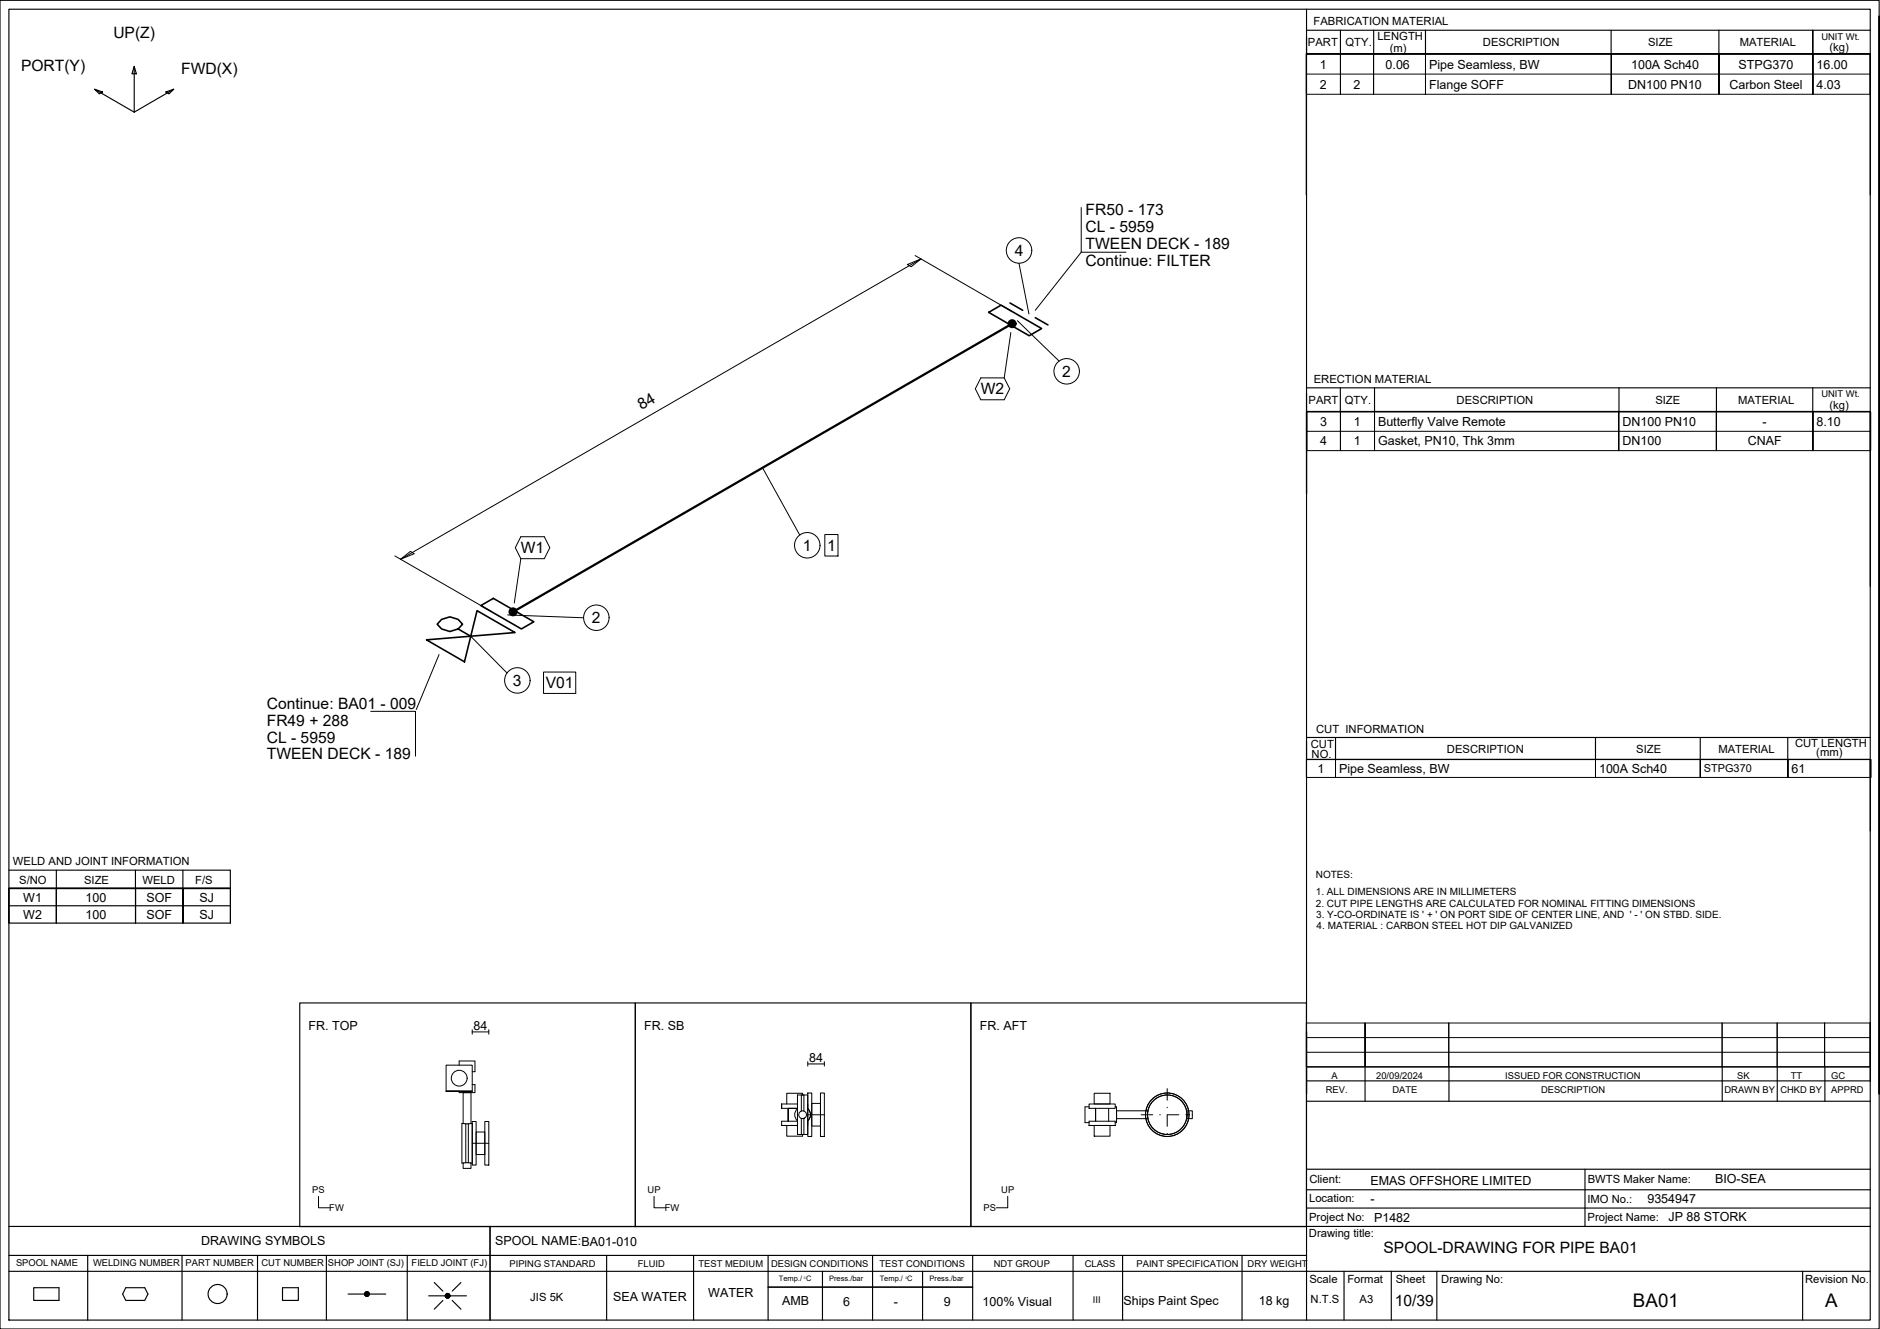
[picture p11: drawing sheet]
<svg xmlns="http://www.w3.org/2000/svg" width="420mm" height="297mm" viewBox="0 0 420 297" stroke-linecap="round" stroke-linejoin="round" font-family="sans-serif">
<g fill="none" stroke="#000" stroke-width=".22">
<path d="M292 12.1h126v9h-126zM292 16.6h126M292 12.1v9M299.6 12.1v9v-9M307 12.1v9v-9M318.6 12.1v9v-9M360.1 12.1v9v-9M384.2 12.1v9v-9M405.2 12.1v9v-9M418 12.1v9M202.8 59.1l3-1.2-2.2 1.7zM204.5 57.1l21.5 12.4"/>
<path d="M205.8 57.9l-116.3 67.1M227.7 58.9l2.3 11.3M241.6 46.4v10h10.1M241.6 56.4l-10.2 12.9M225.9 74.3l-1.5 10.2M227.4 71.7l9.3 9M219.2 84.5h5.2l1.3 2.4-1.3 2.5h-5.2l-1.2-2.5zM292 92.1h126.1v8.6h-126.1zM292 96.4h126.1M292.1 92.1v8.6M299.6 92.1v8.6v-8.6M307.2 92.1v8.6v-8.6"/>
<path d="M361.8 92.1v8.6v-8.6M383.6 92.1v8.6v-8.6M405.2 92.1v8.6v-8.6M418 92.1v8.6M116.4 120h5.2l1.3 2.4-1.3 2.5h-5.2l-1.2-2.5zM170.4 104.5l8.3 15.1M184.3 119.5h3v4.8h-3zM88.2 124.3l21.5 12.3M89.5 125l2.2-1.8 .9 .5zM113.5 137.4l16.9 .7M116.4 124.9l-1.5 9.9M82.8 159h10.1v10"/>
<path d="M98.1 146.3l-5.1 12.3M105.2 142.2l8.1 8.2M121.5 150.2h7.2v4.8h-7.2zM292 169.8v4h126.2v-4h-126.2v4M298.5 169.8v4v-4M356.6 169.8v4v-4M380 169.8v4v-4M399.6 169.8v4v-4M418 169.8v4M102.6 238.1v-1h3.6v2.4h-.7M105.5 230.2v.9M105.5 230.6h3.7"/>
<path d="M109.2 230.2v.9M180.5 237.3v1M180.5 237.8h3.7M184.2 237.3v1M292 228.6h126v9.8h-126zM292 228.6v9.8M292 235.2h126M292 231.9h126M305.1 228.6v9.8v-9.8M323.8 228.6v9.8M384.9 228.6v9.8M397.2 228.6v9.8"/>
<path d="M407.8 228.6v9.8v-9.8M418 228.6v9.8M99.7 243.9v-5.8h5.8v5.8M99.7 243.9h5.8h-5.8M103.5 244.2h1.8v6.9h-1.8zM103.5 260h1.8v1.1h-1.8zM103.5 251.1h-.3v8.9h.3M104.1 251.2v8.7M104.7 251.2v8.7M105.3 251.1h.2v8.9h-.2M105.5 255.5h3.7M105.5 250.7h.9v9.7h-.9z"/>
<path d="M105.5 242.4h.7v1.8h-3.6v-.3h-2.9M106.4 253h2v5h-2zM108.4 250.7h.8v9.7h-.8zM174.7 247.7v-1v1M174.7 246.7h3.5M174.7 247.7h3.5M175.8 251.6v2.3h3.6v-.3M176.1 250.6v-2.9v2.9M178.2 247.8a1.77 1.77 0 0 0 0 2.7M178.2 244.7h2.3v8.9h-2.3zM178.2 250.6h-3.5v1h3.5M179.1 250v3.6h.6v-3.6"/>
<path d="M179.1 248.3v-3.6h.6v3.6M179.4 244.7v-.3h-3.6v2.3M179.8 249.9l-.4 .1a.89 .89 0 0 0 .8-1.2 .89 .89 0 0 0-1.4-.3 .89 .89 0 0 0 .1 1.4l.5 .1M180.5 244.3h.9v9.7h-.9zM180.5 249.2h3.7M180.5 246.7v1M180.5 250.6v1M180.5 247.8a1.77 1.77 0 0 1 0 2.7M181.4 246.6h2v5.1h-2zM183.4 244.3h.8v9.7h-.8zM243.4 246.7h5.8v1h-5.8zM243.4 251.6h5.8h-5.8"/>
<path d="M243.4 247.4h-.9v3.5h.9M243.4 251.6v-1h5.8v1M244.5 251.6h3.6v2.3h-3.6zM244.5 244.4h3.6v2.3h-3.6zM244.9 247.7v2.9M247.8 247.7v2.9M249.2 247.4h.3v3.5h-.3M249.5 248.3h7v1.7h-7zM255 249.2h2.6M259.2 249.2h.1M260.9 243.3v2.6M260.9 247.5v.1"/>
<path d="M260.9 253.3v.1M263.5 249.2h-2.6v2.5M265 249.2h.1M265.2 248.3h1.3v1.7h-1.3zM71.2 267.4v2.5h2.6M146.2 267.4v2.5h2.6M225.2 267.4v2.5h-2.5"/>
<circle cx="227.7" cy="56" r="2.85"/>
<circle cx="238.4" cy="83" r="2.85"/>
<circle cx="133.3" cy="138.1" r="2.85"/>
<circle cx="180.4" cy="121.9" r="2.85"/>
<circle cx="115.6" cy="152.1" r="2.85"/>
<circle cx="102.6" cy="241" r="1.77"/>
<circle cx="260.9" cy="249.1" r="4.9"/>
<circle cx="260.9" cy="249.1" r="4.4"/>
</g>
<g fill="none" stroke="#000" stroke-width=".25">
<path d="M0 .1h420v296.9h-420zM2 2.1h416v292.9h-416zM21.1 19.9l1.8 .7-.7 .4zM21.1 19.9l8.9 5.2M30 14.8l.5 1.7h-1zM30 14.8v10.3M38.8 19.9l-8.8 5.2M292 2.1v292.9M292 6.8h126M299.6 6.8v5.3M307 6.8v5.3M318.6 6.8v5.3"/>
<path d="M360.1 6.8v5.3M384.2 6.8v5.3M405.1 6.8v5.3v-5.3M418 12.1h-126v31.5v-31.5h126v31.5M420 3.6v240.9v-240.9M37.1 20.6l1.7-.7-1 1.1zM292 92v18.3v-18.3h126zM292 86.7h126M299.6 86.7v5.3M307.2 86.7v5.3M361.8 86.7v5.3M383.6 86.7v5.3"/>
<path d="M405.1 86.7v5.2M418 92.1v38.9M292 169.7l126 .1v15.9M292 164.8h126M298.5 164.8v4.9M356.6 164.8v4.9M380 164.8v4.9M399.5 164.8v4.9M2 198.6h49.5v7.7h-49.5zM2 198.6v7.7M2 194.5h49.5v4.1h-49.5M12.6 198.6v7.7v-7.7"/>
<path d="M12.6 194.5v4.1M30.3 194.5v4.1M30.3 198.6v7.7v-7.7M40.9 194.5v4.1M40.9 198.6v7.7v-7.7M51.5 198.6h-49.5h49.5M51.5 198.6v7.7M2 202.4h49.5M67 224.2h75v50h-75zM142 224.2h75v50h-75zM217 224.2h75v50h-75zM292 230.6v13.9v-13.9"/>
<path d="M292 238.4h126M305.1 238.4v7.7M323.8 238.4v7.7M384.9 238.4v7.7M397.2 238.4v7.7M407.8 238.4v7.7M418 228.5v13.1M292 246.1h126M292 241.6h126M2 274.1h416M109.5 274.1v20.9M292 261.3h126"/>
<path d="M292 270h126M292 265.9h126M354.2 261.3v12.8M2 284.1h416M2 280.6h290M7.5 287.8h5.7v2.8h-5.7zM19.6 280.6v14.4M28.1 287.8h4.2l.8 1.4-.8 1.4h-4.2l-.7-1.4zM40.7 280.6v14.4M57.6 280.6v14.4M63.1 287.8h3.6v2.8h-3.6zM72.9 280.6v14.4"/>
<path d="M77.8 289.2h3.7M81.7 288.8l-.1 .2M81.9 288.7l-.4 .4M82 288.7l-.5 .6M82.1 288.7l-.6 .7M82.2 288.8l-.7 .6M82.3 288.8l-.7 .7M82.3 288.8l-.7 .8M82.4 288.9l-.7 .7M82.4 289l-.7 .7M82.5 289l-.7 .7M82.5 289.5l-.3 .2"/>
<path d="M82.5 289.1l-.6 .6M82.5 289.2l-.5 .5M82.5 289.3l-.4 .4M82.5 289.2h3.7M91 280.6v14.4M95.8 289.6h3.7M97 286.6l2 2M99 290.7l-2 1.9M99.9 289.1l-.3 .3M100 289.1l-.5 .5M100.1 289.1l-.6 .6M100.2 289.1l-.7 .7"/>
<path d="M100.2 289.2l-.6 .6M100.3 289.2l-.7 .7M100.4 289.2l-.7 .8M100.4 289.3l-.7 .7M100.5 289.4l-.7 .7M100.5 289.9l-.1 .1M100.5 289.5l-.6 .6M100.5 289.7l-.4 .4M100.6 289.6h3.6M100.6 289.6l-.6 .5M101.1 290.7l1.9 1.9M103 286.6l-1.9 2"/>
<path d="M135.6 280.6v14.4M155 280.6v14.4M171.7 287.7h45.7M171.7 280.6v14.4M183.8 284.1v10.9M195 280.6v14.4M206.2 284.1v10.9M217.4 280.6v14.4M239.8 280.6v14.4M250.9 280.7v14.3M277.6 280.6v14.4M300.4 284.1v10.9"/>
<path d="M310.9 284.1v10.9M321.1 284.1v10.9M402.9 284.1v10.9"/>
<circle cx="48.6" cy="289.2" r="2.13"/>
<circle cx="82" cy="289.2" r=".54"/>
<circle cx="100" cy="289.6" r=".54"/>
</g>
<path d="M221 69.8l2.7-1.6 9.1 5.2-2.8 1.6zM225.7 67.7l2.9 1.6M231.4 71l2.8 1.6M107.5 135.3l2.8-1.6 9 5.3-2.8 1.6zM95.3 143l19.8-1.6-8.5-4.9-2.8 11.4zM102.4 140.6l-1.9 .5-1.8-.5-1-1.1 1-1.1 1.8-.5 1.9 .5 1 1.1-1 1.1 2.8 1.6" fill="none" stroke="#000" stroke-width=".36"/>
<g fill="none" stroke="#000" stroke-width=".51">
<path d="M226.2 72.4l-111.6 64.4"/>
<circle cx="226.2" cy="72.3" r=".75"/>
<circle cx="226.2" cy="72.3" r=".37"/>
<circle cx="114.6" cy="136.8" r=".75"/>
<circle cx="114.6" cy="136.8" r=".37"/>
</g>
<path d="M224.7 52.9v6.1M235.3 79.9v6.1M177.4 118.8v6.1M184.1 119.3v5.2M130.2 135v6.1M112.6 149v6.1M121.3 150v5.2" fill="none" stroke="#fff" stroke-width=".22"/>
<g fill="#fff" stroke="#fff" stroke-width=".22">
<path d="M183.5 118.8l-6.1 6.1h6.1zM177.4 118.8h6.1l-6.1 6.1z"/>
<path d="M224.7 59h6.1v-6.1zM224.7 52.9h6.1l-6.1 6.1z"/>
<path d="M241.4 79.9l-6.1 6.1h6.1zM235.3 79.9h6.1l-6.1 6.1z"/>
<path d="M112.6 155.1h6.1v-6.1zM112.6 149h6.1l-6.1 6.1z"/>
<path d="M136.3 135l-6.1 6.1h6.1zM130.2 135h6.1l-6.1 6.1z"/>
<path d="M187.5 119.3l-3.4 5.2h3.4zM184.1 119.3h3.4l-3.4 5.2z"/>
<path d="M121.3 155.2h7.6v-5.2zM121.3 150h7.6l-7.6 5.2z"/>
</g>
<g font-size="4.2">
<text x="365" y="292.1">BA01</text>
<text x="407.9" y="292.1">A</text>
</g>
<g font-size="3.5">
<text x="25.3" y="8.5">UP(Z)</text>
<text x="4.7" y="15.8">PORT(Y)</text>
<text x="40.5" y="16.6">FWD(X)</text>
<text x="242.6" y="51.9">CL - 5959</text>
<text x="242.6" y="48.1">FR50 - 173</text>
<text x="226.8" y="57.2">4</text>
<text x="242.6" y="55.6">TWEEN DECK - 189</text>
<text x="242.6" y="59.4">Continue: FILTER</text>
<text x="219.2" y="88.2">W2</text>
<text x="237.4" y="84.3">2</text>
<text x="143.4" y="91.6" transform="rotate(-30 143.4 91.6)">84</text>
<text x="116.4" y="123.7">W1</text>
<text x="179.5" y="123.1">1</text>
<text x="184.8" y="123.1">1</text>
<text x="132.3" y="139.3">2</text>
<text x="114.6" y="153.3">3</text>
<text x="122" y="153.8">V01</text>
<text x="59.6" y="158.5">Continue: BA01 - 009</text>
<text x="59.6" y="162.2">FR49 + 288</text>
<text x="59.6" y="166">CL - 5959</text>
<text x="59.6" y="169.7">TWEEN DECK - 189</text>
<text x="309.2" y="280.1">SPOOL-DRAWING FOR PIPE BA01</text>
<text x="311.7" y="291.8">10/39</text>
</g>
<g font-size="2.8">
<text x="295" y="15.3">1</text>
<text x="309.7" y="15.3">0.06</text>
<text x="319.4" y="15.3">Pipe Seamless, BW</text>
<text x="364.5" y="15.3">100A Sch40</text>
<text x="388.6" y="15.3">STPG370</text>
<text x="406" y="15.3">16.00</text>
<text x="295" y="19.8">2</text>
<text x="302.5" y="19.8">2</text>
<text x="319.4" y="19.8">Flange SOFF</text>
<text x="363.9" y="19.8">DN100 PN10</text>
<text x="386.5" y="19.8">Carbon Steel</text>
<text x="406" y="19.8">4.03</text>
<text x="295.1" y="95.2">3</text>
<text x="302.6" y="95.2">1</text>
<text x="308" y="95.2">Butterfly Valve Remote</text>
<text x="362.6" y="95.2">DN100 PN10</text>
<text x="393.9" y="95.2">-</text>
<text x="406" y="95.2">8.10</text>
<text x="295.1" y="99.6">4</text>
<text x="302.6" y="99.6">1</text>
<text x="308" y="99.6">Gasket, PN10, Thk 3mm</text>
<text x="362.6" y="99.6">DN100</text>
<text x="390.6" y="99.6">CNAF</text>
<text x="294.4" y="172.7">1</text>
<text x="299.3" y="172.7">Pipe Seamless, BW</text>
<text x="357.4" y="172.7">100A Sch40</text>
<text x="400.4" y="172.7">61</text>
<text x="5.2" y="201.5">W1</text>
<text x="19.1" y="201.5">100</text>
<text x="32.7" y="201.5">SOF</text>
<text x="44.6" y="201.5">SJ</text>
<text x="5.2" y="205.4">W2</text>
<text x="19.1" y="205.4">100</text>
<text x="32.7" y="205.4">SOF</text>
<text x="44.6" y="205.4">SJ</text>
<text x="69" y="230.2">FR. TOP</text>
<text x="105.8" y="230.2">84</text>
<text x="144" y="230.2">FR. SB</text>
<text x="219" y="230.2">FR. AFT</text>
<text x="180.8" y="237.3">84</text>
<text x="306.3" y="265">EMAS OFFSHORE LIMITED</text>
<text x="306.3" y="268.8">-</text>
<text x="368.2" y="268.9">9354947</text>
<text x="383.3" y="264.4">BIO-SEA</text>
<text x="307.1" y="273.1">P1482</text>
<text x="372.9" y="273">JP 88 STORK</text>
<text x="45" y="278.2">DRAWING SYMBOLS</text>
<text x="110.6" y="278.3">SPOOL NAME:BA01-010</text>
<text x="137" y="290.8">SEA WATER</text>
<text x="158.3" y="290">WATER</text>
<text x="174.8" y="291.7">AMB</text>
<text x="188.5" y="291.9">6</text>
<text x="199.7" y="291.9">-</text>
<text x="210.9" y="291.8">9</text>
<text x="219.6" y="291.9">100% Visual</text>
<text x="251.1" y="291.7">Ships Paint Spec</text>
<text x="281.3" y="291.7">18 kg</text>
</g>
<g font-size="2.5">
<text x="293.6" y="5.7">FABRICATION MATERIAL</text>
<text x="292.3" y="10.3">PART</text>
<text x="300.7" y="10.3">QTY.</text>
<text x="307.8" y="8.9">LENGTH</text>
<text x="310.6" y="11.5">(m)</text>
<text x="331.4" y="10.3">DESCRIPTION</text>
<text x="368.3" y="10.3">SIZE</text>
<text x="388.8" y="10.3">MATERIAL</text>
<text x="408.9" y="11.4">(kg)</text>
<text x="293.6" y="85.7">ERECTION MATERIAL</text>
<text x="292.4" y="90.2">PART</text>
<text x="300.6" y="90.2">QTY.</text>
<text x="325.5" y="90.2">DESCRIPTION</text>
<text x="370" y="90.2">SIZE</text>
<text x="388.4" y="90.2">MATERIAL</text>
<text x="408.9" y="91.3">(kg)</text>
<text x="292.9" y="167.2">CUT</text>
<text x="294.1" y="163.9">CUT INFORMATION</text>
<text x="401.2" y="167">CUT LENGTH</text>
<text x="293.1" y="169.4">NO.</text>
<text x="323.4" y="168.3">DESCRIPTION</text>
<text x="365.7" y="168.3">SIZE</text>
<text x="384" y="168.3">MATERIAL</text>
<text x="405.9" y="169">(mm)</text>
<text x="2.9" y="193.4">WELD AND JOINT INFORMATION</text>
<text x="4.3" y="197.5">S/NO</text>
<text x="18.8" y="197.5">SIZE</text>
<text x="31.9" y="197.5">WELD</text>
<text x="43.6" y="197.5">F/S</text>
<text x="292.6" y="268.6">Location:</text>
<text x="292.6" y="264.5">Client:</text>
<text x="354.8" y="268.9">IMO No.:</text>
<text x="354.9" y="264.3">BWTS Maker Name:</text>
<text x="292.6" y="272.8">Project No:</text>
<text x="354.8" y="272.8">Project Name:</text>
<text x="292.5" y="276.4">Drawing title:</text>
<text x="292.7" y="286.7">Scale</text>
<text x="301.1" y="286.7">Format</text>
<text x="311.9" y="286.7">Sheet</text>
<text x="322.1" y="286.7">Drawing No:</text>
<text x="403.4" y="286.7">Revision No.</text>
<text x="118.5" y="290.8">JIS 5K</text>
<text x="292.9" y="291.3">N.T.S</text>
<text x="303.9" y="291.3">A3</text>
</g>
<text font-size="2.4" x="380.8" y="172.6">STPG370</text>
<g font-size="2.2">
<text x="294.1" y="196.3">NOTES:</text>
<text x="294.1" y="200">1. ALL DIMENSIONS ARE IN MILLIMETERS</text>
<text x="294.1" y="202.7">2. CUT PIPE LENGTHS ARE CALCULATED FOR NOMINAL FITTING DIMENSIONS</text>
<text x="294.2" y="205.1">3. Y-CO-ORDINATE IS ' + ' ON PORT SIDE OF CENTER LINE, AND ' - ' ON STBD. SIDE.</text>
<text x="294.3" y="207.7">4. MATERIAL : CARBON STEEL HOT DIP GALVANIZED</text>
</g>
<g font-size="2.1">
<text x="407.1" y="8.9">UNIT Wt.</text>
<text x="407.1" y="88.8">UNIT Wt.</text>
<text x="296.3" y="244.4">REV.</text>
<text x="297.6" y="241.2">A</text>
<text x="307.6" y="241.2">20/09/2024</text>
<text x="311.2" y="244.4">DATE</text>
<text x="336.4" y="241.2">ISSUED FOR CONSTRUCTION</text>
<text x="344.4" y="244.4">DESCRIPTION</text>
<text x="385.4" y="244.4">DRAWN BY</text>
<text x="388.3" y="241.2">SK</text>
<text x="397.9" y="244.4">CHKD BY</text>
<text x="400.2" y="241.2">TT</text>
<text x="409.3" y="244.4">APPRD</text>
<text x="409.3" y="241.2">GC</text>
<text x="69.8" y="266.7">PS</text>
<text x="144.7" y="266.7">UP</text>
<text x="223.8" y="266.7">UP</text>
<text x="73.6" y="270.7">FW</text>
<text x="148.6" y="270.7">FW</text>
<text x="219.8" y="270.7">PS</text>
<text x="3.6" y="283">SPOOL NAME</text>
<text x="20.8" y="282.9">WELDING NUMBER</text>
<text x="41.5" y="282.9">PART NUMBER</text>
<text x="58.4" y="282.9">CUT NUMBER</text>
<text x="73.3" y="282.9">SHOP JOINT (SJ)</text>
<text x="92" y="283">FIELD JOINT (FJ)</text>
<text x="113.9" y="283.1">PIPING STANDARD</text>
<text x="142.6" y="283.1">FLUID</text>
<text x="156.1" y="283.1">TEST MEDIUM</text>
<text x="172.3" y="283.1">DESIGN CONDITIONS</text>
<text x="196.6" y="283.1">TEST CONDITIONS</text>
<text x="222.1" y="283.1">NDT GROUP</text>
<text x="242.4" y="283.1">CLASS</text>
<text x="254" y="283.1">PAINT SPECIFICATION</text>
<text x="278.8" y="283.1">DRY WEIGHT</text>
<text x="244.2" y="291.3">III</text>
</g>
<g font-size="1.7">
<text x="174.1" y="286.4">Temp./ C</text>
<text x="185.3" y="286.4">Press./bar</text>
<text x="196.6" y="286.4">Temp./ C</text>
<text x="207.8" y="286.4">Press./bar</text>
</g>
<g font-size=".7">
<text x="179.7" y="285.8">0</text>
<text x="202.4" y="285.8">0</text>
</g>
</svg>
